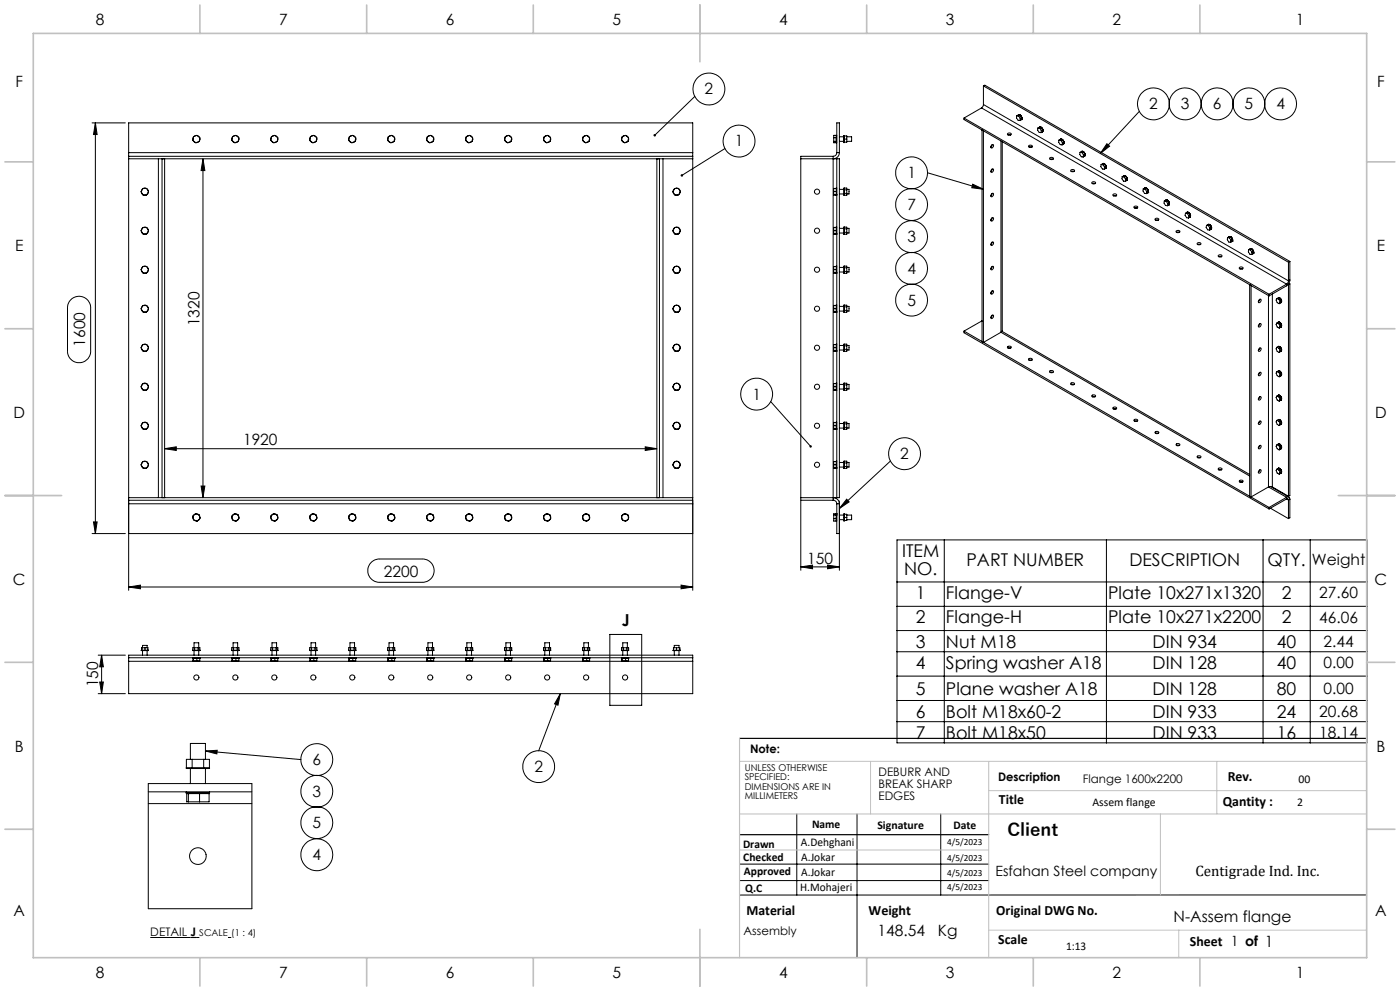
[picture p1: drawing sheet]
<svg xmlns="http://www.w3.org/2000/svg" width="420mm" height="297mm" viewBox="0 0 420 297" stroke-linecap="round" stroke-linejoin="round" font-family="sans-serif">
<g fill="none" stroke="#000" stroke-width=".3">
<path d="M27.6 36.8h10M28.6 36.8l.5 3.5h-1.1zM28.6 36.8v123.1M208.5 28.9l-12.1 11.6M289.2 35.4v.4l91.5 52.9M289.2 35.4l91.5 52.8M294.5 32.3l-5.3 3.1M294.5 32.3l91.5 52.9M294.6 39l.4 .2v63.4l-.4-.2zM295 31.3l-.5 1M295 25.7l91.5 52.9M295 31.3l91.5 52.9"/>
<path d="M295 25.7v5.6M295 25.7l.5-.2 91.5 52.8M302.4 40a.48 .48 0 0 1 .6-.2 .48 .48 0 0 1 .2 .6 .48 .48 0 0 1-.6 .2 .48 .48 0 0 1-.2-.6zM305 34.7l-.1 .6 .5 .8h.6M305 34.7l.6 .1M305.5 34.5l-.5 .2M305.5 34.5h.5M305.6 34.4l.7 .4 .3 .7M305.6 34.4a.93 .93 0 0 1 1 1.1M305.6 34.4l-.1 .1M305.6 34.8l.5 .7M306 34.6l.5 .6"/>
<path d="M306 34.5l-.4 .3M306 34.5l.5 .7M306.1 35.5l-.1 .6M306.4 35.8h.1M306.5 35.3l-.1 .5M306.5 35.2l-.4 .3M306.5 35.2l-.1 .7-.4 .2M306.6 35.5l-.2 .3M311.4 38.4l-.1 .6 .4 .7 .6 .1M311.4 38.4h.5M311.9 38.1l.7 .2 .3 .8M311.9 38.1a.93 .93 0 0 1 1 1"/>
<path d="M311.9 38.1l.4 .1M311.9 38.4l.5 .7M312.3 38.2l-.4 .2M312.3 38.2l.5 .7M312.3 38.2l-.5-.1-.4 .3M312.4 38.2l.4 .6M312.4 39.1l-.1 .7M312.7 39.5h.1M312.7 39.5l-.4 .3M312.8 38.9l-.1 .6M312.8 38.9l-.4 .2M312.9 39.1l-.2 .4"/>
<path d="M341.8 33.4l-11.7 12.6M38.6 45.8v1M38.6 45.8v-9h169.2v9M38.6 46.8v103.1M38.6 46.8h169.2M38.6 47.6h169.2M38.6 45.8h169.2M42.4 57.5l.5 .8M42.9 56.5l-.5 .9M42.9 56.5h1.1l.6 1-.6 .9h-1.1l-.6-.9zM43 56.5h.9M43 58.4h.9"/>
<path d="M44 56.5l.5 .9M44.5 57.5l-.5 .8M47.5 47.6v101.6M48.6 47.6v101.6M49.4 47.6v101.6M57.9 42.1l.8 .7M58 41.1l-.1 .9M58 41l-.1 1.1 .8 .7 1.1-.4 .1-1.1M59 40.6l-.9 .4M59.1 40.6l-1.1 .4M59.1 40.6l.8 .7M59.1 40.6l.8 .6"/>
<path d="M59.7 42.4l-.9 .4M59.9 41.3l-.1 1M60.9 47.6l.6 3.5h-1.2zM60.9 47.6v101.6M69.6 42.1l.8 .7M69.7 41.1l-.1 .9M69.7 41l1.1-.4 .8 .7-.1 1.1-1.1 .4-.8-.7zM70.7 40.6l-.9 .4M70.8 40.6l.8 .6M71.4 42.4l-.9 .4M71.6 41.3l-.1 1M81.3 42.1l.8 .7"/>
<path d="M81.4 41.1l-.1 .9M81.4 41l-.1 1.1 .8 .7 1.1-.4 .1-1.1M82.4 40.6l-.9 .4M82.4 40.6l-1 .4M82.4 40.6l.9 .7M82.5 40.6l.8 .6M83.1 42.4l-.9 .4M83.3 41.3l-.1 1M93 42.1l.8 .7M93.1 41.1l-.1 .9M93.1 41l1.1-.4 .8 .7-.1 1.1-1.1 .4-.8-.7zM94.1 40.6l-.9 .4"/>
<path d="M94.2 40.6l.8 .6M94.8 42.4l-.9 .4M95 41.3l-.1 1M104.7 42.1l.8 .7M104.8 41.1l-.1 .9M104.8 41l1-.4 .9 .7-.2 1.1-1 .4-.9-.7zM105.8 40.6l-.9 .4M105.9 40.6l.7 .6M106.5 42.4l-.9 .4M106.7 41.3l-.1 1M116.4 42.1l.8 .7M116.5 41.1l-.2 .9"/>
<path d="M116.5 41l1-.4 .9 .7-.1 1.1-1.1 .4-.9-.7zM117.5 40.6l-.9 .4M117.6 40.6l.8 .6M118.2 42.4l-.9 .4M118.4 41.3l-.1 1M128.1 42.1l.8 .7M128.2 41.1l-.1 .9M128.2 41l1-.4 .9 .7-.2 1.1-1 .4-.9-.7zM129.2 40.6l-.9 .4M129.3 40.6l.7 .6M129.9 42.4l-.9 .4M130.1 41.3l-.1 1"/>
<path d="M139.8 42.1l.7 .7M139.9 41.1l-.2 .9M139.9 41l-.2 1.1 .9 .7 1-.4 .2-1.1M139.9 41l1-.4 .9 .7M140.9 40.6l-1 .4M141 40.6l.7 .6M141.6 42.4l-.9 .4M141.8 41.3l-.2 1M151.5 42.1l.7 .7M151.6 41.1l-.2 .9M151.6 41l1-.4 .9 .7-.2 1.1-1 .4-.9-.7zM152.5 40.6l-.8 .4"/>
<path d="M152.7 40.6l.7 .6M153.2 42.4l-.8 .4M153.5 41.3l-.2 1M163.2 42.1l.7 .7M163.3 41.1l-.2 .9M163.3 41l-.2 1.1 .9 .7 1-.4 .2-1.1M163.3 41l1-.4 .9 .7M164.3 40.6l-1 .4M164.4 40.6l.7 .6M165 42.4l-1 .4M165.2 41.3l-.2 1M174.9 42.1l.7 .7"/>
<path d="M174.9 41.1l-.1 .9M175 41l1-.4 .9 .7-.2 1.1-1 .4-.9-.7zM175.9 40.6l-.9 .4M176 40.6l.8 .6M176.6 42.4l-.8 .4M176.8 41.3l-.1 1M186.5 42.1l.8 .7M186.7 41.1l-.2 .9M186.7 41l1-.4 .9 .7-.2 1.1-1 .4-.9-.7zM187.6 40.6l-.9 .4M187.7 40.6l.8 .6M188.3 42.4l-.9 .4"/>
<path d="M188.6 41.3l-.2 1M197.1 47.6v101.6M197.8 47.6v101.6M198.9 47.6v101.6M201.9 57.5l.6 .9h1.1M201.9 57.5l.5 .9M202.4 56.6l-.5 .8M202.4 56.5l-.5 1M203.4 56.5h-.9M203.5 58.4h-1M203.5 56.5h-1.1M203.5 56.5l.6 .9-.5 1"/>
<path d="M203.6 56.5l.4 .9M204.1 57.5l-.5 .8M207.8 45.8v1M207.8 46.8v103.1M217.5 44.5l-12.9 8.1M240.2 47.6h9.7M249.9 47.6h1.1M249.9 46.8h-9.7v103.1h9.7M249.9 46.8v103.1M250.1 42.4h.8M250.1 58.4h.8M250.1 57.4h.8"/>
<path d="M250.1 41.3h.8M250.9 58.4h.1M250.9 56.5v.9M250.9 57.4v.9M250.9 58.4l.1 .1M250.9 41.2v1.2M250.9 42.4v.4M250.9 40.6v.6M250.9 56.5h-.8v1.9h.8M250.9 42.8h.1M250.9 56.5h.1M251 56.4v2.1z"/>
<path d="M251 40.6v2.2M251 56.4l-.1 .1M251 45.8a1.07 1.07 0 0 1-1.1 1M251 45.8v-9h.8v9M251 47.6h.8v101.6h-.8M251 45.8h.8M251 40.6h-.9v2.2h.8M251 47.6v101.6M251.8 45.8a1.87 1.87 0 0 1-1.9 1.8M251.8 58.1h1.4M251.8 56.8h1.4M251.8 42.4h1.4"/>
<path d="M251.8 41h1.4M253.2 56.4h.8v2.1h-.8zM253.2 40.6l.1 2.2zM253.3 56.4v2.1M253.3 40.7h.7v1.9h-.7M253.3 41.7h.7M253.3 58h.7M253.3 56.9h.7M254 56.8h.7v1.3h-.7M254 41h1.5v1.4h-1.5M278.3 51.8l16.7 4.9M291.8 55.2l3.2 1.5-3.5-.4z"/>
<path d="M297.5 43.5a.39 .39 0 0 1 .6 .1 .39 .39 0 0 1-.2 .5 .38 .38 0 0 1-.7 .1 .38 .38 0 0 1 .2-.6zM297.5 58.1a.39 .39 0 0 1 .6 .1 .39 .39 0 0 1-.2 .5 .38 .38 0 0 1-.7 .1 .38 .38 0 0 1 .2-.6zM297.6 50.7a.44 .44 0 0 1 .5 .4 .44 .44 0 0 1-.4 .5l-.4-.1zM297.6 43.4l-.3 .7M297.6 50.7l-.3 .7M297.6 58l-.3 .7M300.3 42.2v57.4M300.7 42.5v56.6l-.4 .5M302.4 40.4h.8M308.6 43.7a.52 .52 0 0 1 .7-.3 .52 .52 0 0 1 .3 .7h-.8l-.3-.2zM308.7 44.1h.9M314.9 47.3a.56 .56 0 0 1 .7-.2 .56 .56 0 0 1 .3 .6 .57 .57 0 0 1-.6 .2 .57 .57 0 0 1-.4-.6z"/>
<path d="M315 47.7h.9M317.7 42l-.1 .6 .5 .8h.5M317.7 42l.5 .1M318.2 41.7a.97 .97 0 0 1 .9 1.4M318.2 41.7l.4 .1M318.2 42.1l.5 .7M318.7 41.8l-.5 .3M318.7 41.8l.4 .7M318.7 41.8h-.6l-.4 .2M318.7 41.9l.4 .6M318.7 42.8l-.1 .6M319.1 42.6v.5"/>
<path d="M319.1 42.5l-.4 .3M319.1 42.5v.7l-.5 .2M321.2 51a.55 .55 0 0 1 .7-.3 .55 .55 0 0 1 .4 .6l-.7 .2zM321.3 51.4h.9M324 45.6l-.1 .7 .5 .7 .5 .1M324 45.6l.6 .1M324.4 45.4l-.4 .2M324.4 45.4l.6 .1M324.4 45.4l.5 .1M324.5 45.4h.1M324.5 45.4l.6 .1 .4 .9M324.6 45.4a.93 .93 0 0 1 .8 .4 .93 .93 0 0 1 0 1"/>
<path d="M324.6 45.4h-.1M324.6 45.7l.4 .7M325 45.5l-.4 .2M325 45.5l.5 .7M325 45.5l.4 .6M325 46.4l-.1 .7M325.4 46.8l-.5 .3M325.4 46.2l.1 .3M325.5 46.5l-.1 .3M325.5 46.2l-.5 .2M325.5 46.2l-.1 .6M325.5 46.4l-.1 .4"/>
<path d="M327.6 54.6a.5 .5 0 0 1 .6-.2 .5 .5 0 0 1 .3 .6h-.8zM327.7 55h.8M330.3 49.3l-.1 .6 .5 .8h.6M330.3 49.3l.6 .1M330.8 49.1h.5M330.8 49a.94 .94 0 0 1 .9 1.4M330.8 49a.91 .91 0 0 1 .9 .5 .91 .91 0 0 1 0 .9M330.8 49v.1M330.9 49.4l.5 .7M331.3 49.1l-.4 .3M331.3 49.1l.5 .7M331.3 49.1h-.5l-.5 .2"/>
<path d="M331.3 49.2l.5 .6M331.4 50.1l-.1 .6M331.7 50.5l-.4 .2M331.8 49.9l-.1 .5M331.8 49.8l-.4 .3M331.8 49.8l-.1 .7M332.1 43.1l.8 .7-2.8 2.2zM333.9 58.3a.52 .52 0 0 1 .7-.3 .52 .52 0 0 1 .3 .7h-.9zM334 58.7h.9M336.7 52.9l-.1 .7 .4 .7 .6 .1M336.7 52.9l.5 .1M337.2 52.7l.5 .1 .5 .9"/>
<path d="M337.2 52.7a.88 .88 0 0 1 1 1M337.2 52.7l.4 .1M337.2 53l.5 .7M337.6 52.8l.5 .6M337.6 52.8l-.4 .2M337.6 52.8l.5 .7M337.6 52.8l-.9 .1M337.7 53.7l-.1 .7M338 54.1h.1M338 54.1l-.4 .3M338.1 53.5l-.1 .6M338.1 53.5l-.4 .2"/>
<path d="M338.2 53.7l-.2 .4M343 56.6l-.1 .7 .5 .7h.5M343 56.6l.5 .1M343.4 56.4l-.4 .2M343.4 56.4h.6M343.4 56.4h.5M343.5 56.3l.7 .3 .3 .8M343.5 56.3a.95 .95 0 0 1 .8 1.4M343.5 56.3v.1M343.5 56.7l.5 .7M344 56.4l-.5 .3M344 56.4l.4 .7"/>
<path d="M344 56.5l.4 .6M344 57.4l-.1 .6M344.3 57.7h.1M344.3 57.8l-.4 .2M344.4 57.2l.1 .2M344.4 57.1l-.4 .3M344.4 57.1l-.1 .7M344.5 57.4l-.2 .3M349.8 60l.8 .3 .2 .7M349.8 60a.95 .95 0 0 1 .9 1.4M349.8 60h.1M42.4 69.2l.5 .9"/>
<path d="M42.9 79.9l-.5 .9M42.9 68.2l-.5 .9M42.9 79.9h1.1l.6 .9-.6 1h-1.1l-.6-1zM42.9 68.2h1.1l.6 .9-.6 1h-1.1l-.6-1zM43 79.9h.9M43 68.2h.9M43 70.1h.9M44 79.9l.5 .9M44 68.2l.5 .9M44.5 69.2l-.5 .9M201.9 69.2l.5 .9M202.4 68.3l-.5 .8"/>
<path d="M202.4 80l-.5 .8M202.4 68.2h1.1l.6 .9-.5 1h-1.1l-.6-.9zM202.4 79.9l-.5 1M203.4 68.2h-.9M203.4 79.9h-.9M203.5 70.1h-1M203.5 79.9h-1.1M203.5 79.9l.6 .9-.5 1h-1.1l-.6-.9M203.6 68.2l.4 .8M203.6 79.9l.4 .8M204.1 69.2l-.5 .8M250.1 69.1h.8"/>
<path d="M250.9 70.1h.1M250.9 68.2v1.9M250.9 70.1l.1 .1M250.9 79.9v.8M250.9 79.9h-.8v1.9h.8M250.9 68.2h-.8v1.9h.8M250.9 79.9h.1M251 68v2.2zM251 79.8v2.1zM251 68l-.1 .2M251 79.8l-.1 .1M251.8 69.8h1.4"/>
<path d="M251.8 68.4h1.4M253.2 79.8h.8v2.1h-.8zM253.3 68.1h.7v2.1h-.8v-2.2l.1 2.2M253.3 79.8v2.1M253.3 69.6h.7M253.3 68.6h.7M254 68.4h.7v1.4h-.7M297.5 72.7l.1-.1a.46 .46 0 0 1 .5 .4 .46 .46 0 0 1-.4 .5l-.4-.1zM297.5 65.4l.1-.1a.46 .46 0 0 1 .5 .4 .46 .46 0 0 1-.4 .5l-.4-.1zM297.6 65.3l-.3 .7M297.6 72.6l-.3 .7M297.6 79.9l-.3 .7"/>
<path d="M340.2 61.9a.56 .56 0 0 1 .7-.2 .56 .56 0 0 1 .3 .6 .58 .58 0 0 1-.6 .2 .58 .58 0 0 1-.4-.6zM340.3 62.3h.9M346.6 65.5a.49 .49 0 0 1 .6-.2 .49 .49 0 0 1 .3 .7 .49 .49 0 0 1-.6 .1 .49 .49 0 0 1-.3-.6zM346.6 66h.9M349.3 60.3l-.1 .6 .5 .7 .5 .1M349.3 60.3h.5M349.7 60l.5 .1M349.8 60.3l.5 .7M350.3 60.1l-.5 .2M350.3 60.1l.4 .7M350.3 60.1l-.6-.1-.4 .3M350.3 60.1l.4 .6"/>
<path d="M350.3 61l-.1 .7M350.7 61.4l-.5 .3M350.7 60.8l.1 .3M350.7 60.8l-.4 .2M350.7 60.8v.6M350.8 61.1l-.1 .3M350.8 61l-.1 .4M352.9 69.2a.51 .51 0 0 1 .7-.2 .51 .51 0 0 1 .2 .6h-.8zM353 69.6h.8M355.6 63.9l-.1 .7 .5 .7h.6M355.6 63.9l.6 .1M356 63.7l-.4 .2"/>
<path d="M356 63.7h.6M356.1 63.7h.5M356.1 63.6a.92 .92 0 0 1 .9 .5 .92 .92 0 0 1 0 .9 1 1 0 0 0-.9-1.4zM356.2 64l.5 .7M356.6 63.7l-.4 .3M356.6 63.7l.5 .7M356.6 63.8l.4 .6M356.7 64.7l-.1 .6M357 65h.1M357 64.5v.5M357.1 64.4l-.4 .3M357.1 64.4l-.1 .7-.4 .2"/>
<path d="M359.2 72.9a.54 .54 0 0 1 .6-.2 .54 .54 0 0 1 .4 .5 .55 .55 0 0 1-.6 .2 .55 .55 0 0 1-.4-.5zM359.3 73.3h.8M362 67.6l-.2 .6 .5 .7 .6 .1M362 67.6h.5M362.4 67.3l-.4 .3M362.4 67.3l.5 .1M362.5 67.3a.93 .93 0 0 1 .8 1.4M362.5 67.3h-.1M362.5 67.6l.5 .7M362.9 67.4l-.4 .2M362.9 67.4l.5 .7M362.9 67.4l.5 .6"/>
<path d="M363 68.3l-.1 .7M363.3 68.7h.1M363.3 68.7l-.4 .3M363.4 68.1l-.1 .6M363.4 68.1l-.4 .2M365.5 76.5a.52 .52 0 0 1 .7-.2 .52 .52 0 0 1 .3 .6h-1zM365.6 76.9h.9M368.3 71.2l-.1 .7 .5 .7h.5M368.3 71.2l.5 .1M368.7 71l-.4 .2M368.7 71h.6M368.7 71h.5"/>
<path d="M368.8 71.3l.5 .7M369.3 71l-.5 .3M369.3 71l.4 .8M369.3 71.1l.4 .6M369.3 72l-.1 .6M369.6 72.4h.1M369.6 72.4l-.4 .2M369.7 71.8v.2M369.7 71.8l-.4 .2M369.7 71.8l-.1 .6M369.7 72l-.1 .3M369.8 72l-.2 .4"/>
<path d="M369.8 72l-.3-.8-.7-.3a.92 .92 0 0 1 .9 .5 .92 .92 0 0 1-.1 1M374.6 74.9l-.1 .6 .5 .7 .5 .1M374.6 74.9h.5M375.1 74.6l.7 .2 .3 .8M375.1 74.6a.93 .93 0 0 1 1 1M375.1 74.6l.4 .1M375.1 74.9l.5 .7M375.6 74.7l-.5 .2M375.6 74.7l.4 .7M375.6 74.7l-.6-.1-.4 .3M375.6 74.7l.4 .6M375.6 75.6l-.1 .7"/>
<path d="M376 76h.1M376 75.4v.6M376 75.4l-.4 .2M376 75.4v.6l-.5 .3M376.1 75.6l-.1 .4M386.5 78.6v5.6M387 78.3v5.6M387 78.3l-.5 .3M21 90.1a3.5 3.5 0 0 1 3.9-1.1 3.5 3.5 0 0 1 2.3 3.3v12.9a3.5 3.5 0 0 1-3.5 3.5 3.5 3.5 0 0 1-3.5-3.5v-13.2l.2-.8zM42.4 80.9l.5 .8M42.4 92.6l.5 .8M42.9 91.6l-.5 .9"/>
<path d="M42.9 91.6h1.1l.6 .9-.6 1h-1.1l-.6-1zM43 81.8h.9M43 91.6h.9M43 93.5h.9M44 91.6l.5 .9M44.5 80.9l-.5 .8M44.5 92.6l-.5 .8M201.9 92.6l.5 .8M201.9 80.9l.5 .9M202.4 91.6l-.5 .9M202.4 91.6l1.1-.1 .6 1-.5 1h-1.1l-.6-.9zM203.4 91.5l-.9 .1"/>
<path d="M203.5 93.5h-1M203.5 81.8h-1M203.6 91.6l.4 .8M204.1 92.6l-.5 .8M204.1 80.9l-.5 .8M250.1 93.5h.8M250.1 92.5h.8M250.1 81.8h.8M250.1 80.8h.8M250.9 93.5h.1M250.9 81.8h.1M250.9 91.5v2"/>
<path d="M250.9 93.5l.1 .1M250.9 80.7v1.1M250.9 81.8l.1 .1M250.9 91.5h-.8v2h.8M251 91.4v2.2zM251 91.4l-.1 .1M251.8 93.2h1.4M251.8 91.8h1.4M251.8 81.5h1.4M251.8 80.1h1.4M253.3 91.5h.7v2.1h-.8v-2.2l.1 2.2M253.3 93h.7"/>
<path d="M253.3 92h.7M253.3 81.3h.7M253.3 80.3h.7M254 91.8h.7v1.4h-.7M254 80.1h.7v1.4h-.7M289.2 99.2l91.5 52.9M289.2 99.2v.5l91.5 52.8M294.5 96.2l-5.3 3M294.5 96.2l.1 .1M294.6 96.1l-.1 .1M297.5 80l.1-.1a.46 .46 0 0 1 .5 .4 .46 .46 0 0 1-.4 .5l-.4-.1zM297.6 87.2a.5 .5 0 0 1 .5 .5 .5 .5 0 0 1-.5 .5l-.3-.2z"/>
<path d="M297.6 94.5a.5 .5 0 0 1 .5 .5 .5 .5 0 0 1-.5 .5l-.3-.1v-.4zM297.6 87.2l-.3 .7M297.6 94.5l-.3 .7M300.3 99.6l-5.3 3M300.3 99.6l74.6 43.1M300.6 99.3l74.3 42.9M371.8 80.2a.51 .51 0 0 1 .7-.3 .51 .51 0 0 1 .3 .7h-.8zM371.9 80.6h.9M374.9 85.3l.4 .2v63.4l-.4-.2zM377.7 97.2a.38 .38 0 0 1 .6-.2 .38 .38 0 0 1-.1 .7 .42 .42 0 0 1-.7 .2 .42 .42 0 0 1 .2-.7zM377.9 89.7a.5 .5 0 0 1 .5 .5 .5 .5 0 0 1-.6 .5h-.2l-.1-.4zM377.9 89.7l-.4 .7"/>
<path d="M377.9 97l-.4 .7M380.5 88.6v57.3M380.7 88.2v.5M381.7 88.1v57.8M383.1 89.5l-.3 .4 .4 .8 .6 .3M383.1 89.5l.6 .3M383.1 89.5l.4-.3 .6 .3M383.1 96.8l-.3 .4 .4 .8 .6 .3M383.1 96.8l.6 .3M383.1 96.8l.4-.3 .6 .3M383.5 96.5a.98 .98 0 0 1 .8 1.5M383.5 96.5a.93 .93 0 0 1 .8 1.5"/>
<path d="M383.5 89.2a.98 .98 0 0 1 .8 1.5M383.5 89.2a.94 .94 0 0 1 .8 1.5M383.5 89.2l.6 .3M383.5 89.2a1 1 0 0 1 .8 1.5M383.5 96.6h.3M383.5 96.5l.4 .1M383.7 89.8l.3 .8M383.7 97.1l.3 .8M383.8 96.6l.3 .2M383.9 96.6l.5 .7-.1 .7M384 90.6l-.2 .4M384 97.9l-.2 .4"/>
<path d="M384.1 89.5l-.4 .3M384.1 89.5l.3 .8M384.1 96.8l-.4 .3M384.1 96.8l.3 .8M384.1 89.6l.3 .7M384.1 96.9l.3 .7M384.1 90.8l-.3 .2M384.2 90.7h.1M384.2 98h.1M384.3 90.7h.1M384.4 90.3l-.2 .4M384.4 97.6l-.2 .4"/>
<path d="M384.4 90.3l-.4 .3M384.4 90.3l-.3 .5M384.4 97.6l-.4 .3M384.4 97.6l-.6 .7M386 85.2v.5M386 85.2l-5.3 3M386 85.7l-5.3 3M386.4 85.2l.1 .1M386.5 84.2l-.5 1M386.5 85.3v63.4M386.7 84.9l.3 .2M387 83.9l-.3 1-.7 .8"/>
<path d="M387 85.1v63.4l-.5 .2M387 83.9l-.5 .3M387 85.1l-.5 .2M42.4 116l.5 .8M42.4 104.3l.5 .8M42.9 115l-.5 .8M42.9 103.3l-.5 .9M42.9 115l-.6 .9 .6 1h1.1l.6-1M42.9 115h1.1M42.9 103.3h1.1l.6 .9-.6 1h-1.1l-.6-1zM43 115h.9M43 116.9h.9"/>
<path d="M43 103.3h.9M43 105.2h.9M44 115l.6 .9M44 115l.5 .8M44 103.3l.5 .9M44.5 116l-.5 .8M44.5 104.3l-.5 .8M201.9 104.3l.5 .8M201.9 116l.5 .8M202.4 103.3l-.5 .9M202.4 115l-.5 .9M202.4 115l1.1-.1 .6 1-.5 .9-1.1 .1-.6-.9z"/>
<path d="M202.5 116.9h1M203.4 103.3h-.9M203.4 114.9l-.9 .1M203.5 105.2h-1M203.5 103.3h-1.1M203.5 103.3l.6 .9-.5 1h-1.1l-.6-1 .5-.9M203.6 103.3l.4 .8M203.6 115l.4 .8M204.1 104.2l-.5 .9M204.1 115.9l-.5 .9M250.1 116.8h.8M250.1 105.2h.8"/>
<path d="M250.1 104.2h.8M250.1 115.9h.8M250.9 105.2h.1M250.9 103.3v1.9M250.9 105.2l.1 .1M250.9 114.9v2M250.9 116.8l.1 .2M250.9 103.3h-.8v1.9h.8M250.9 114.9h-.8v2h.8M250.9 103.3h.1M251 114.8v2.2zM251 103.1v2.2z"/>
<path d="M251 103.1l-.1 .2M251 114.8l-.1 .1M251.8 104.9h1.4M251.8 103.5h1.4M251.8 116.6h1.4M251.8 115.2h1.4M253.2 103.1h.8v2.2h-.8zM253.2 114.8l.8 .1v2.1h-.8zM253.3 103.1v2.2M253.3 114.8v2.2M253.3 104.7h.7M253.3 103.6h.7"/>
<path d="M253.3 116.4h.7M253.3 115.4h.7M254 103.5h.7v1.4h-.7M254 115.2h.7v1.4h-.7M302.3 103.9a.53 .53 0 0 1 .6-.2 .53 .53 0 0 1 .3 .6l-.7 .1zM302.4 104.3h.8M308.6 107.5a.53 .53 0 0 1 .7-.2 .53 .53 0 0 1 .3 .6 .54 .54 0 0 1-.6 .2 .54 .54 0 0 1-.4-.6zM308.7 108h.9M314.9 111.2a.53 .53 0 0 1 .7-.2 .53 .53 0 0 1 .3 .6l-.8 .1zM315 111.6h.9M321.3 114.8a.5 .5 0 0 1 .7-.2 .5 .5 0 0 1 .2 .7l-.9-.1zM321.3 115.2h.9"/>
<path d="M327.6 118.5a.53 .53 0 0 1 .6-.2 .53 .53 0 0 1 .3 .6l-.7 .1zM327.7 118.9h.8M377.7 111.8a.38 .38 0 0 1 .6-.1 .38 .38 0 0 1-.1 .6 .42 .42 0 0 1-.7 .2 .42 .42 0 0 1 .2-.7zM377.8 104.5l.2-.2a.49 .49 0 0 1 .2 .7 .49 .49 0 0 1-.7 .1zM377.9 118.9h.1a.49 .49 0 0 1 .2 .7 .49 .49 0 0 1-.7 .1zM377.9 104.3l-.4 .7M377.9 111.6l-.4 .7M377.9 118.9l-.4 .7M383.1 111.4l-.3 .4 .4 .8 .6 .3M383.1 111.4l.6 .3M383.1 111.4l.4-.3 .6 .3M383.1 104.1l-.3 .4 .4 .8 .6 .3"/>
<path d="M383.1 104.1l.6 .3M383.1 104.1l.4-.3 .6 .3M383.1 118.7l-.3 .4 .4 .8 .6 .3M383.1 118.7l.6 .3M383.1 118.7l.4-.3 .6 .3M383.5 118.4a.96 .96 0 0 1 .8 1.5M383.5 118.4a.94 .94 0 0 1 .8 1.5M383.5 111.1a.98 .98 0 0 1 .8 1.5M383.5 111.1a.94 .94 0 0 1 .8 1.5M383.5 103.8a.98 .98 0 0 1 .8 1.5M383.5 103.8a.94 .94 0 0 1 .8 1.5M383.5 111.2h.3"/>
<path d="M383.5 111.1l.4 .1M383.5 118.5h.3M383.5 118.4l.4 .1M383.5 103.9l.6 .2M383.5 103.8a1 1 0 0 1 .8 1.5M383.7 111.7l.3 .8M383.7 104.4l.3 .8M383.7 119l.3 .8M383.8 111.2l.3 .2M383.8 118.5l.3 .2M383.9 111.2l.5 .8-.1 .6M383.9 118.5l.5 .8-.1 .6"/>
<path d="M384 112.5l-.2 .4M384 105.2l-.2 .4M384 119.8l-.2 .4M384.1 111.4l-.4 .3M384.1 111.4l.3 .8M384.1 104.1l-.4 .3M384.1 104.1l.3 .8M384.1 118.7l-.4 .3M384.1 118.7l.3 .8M384.1 111.5l.3 .7M384.1 118.8l.3 .7M384.1 104.2l.3 .7"/>
<path d="M384.1 112.7l-.3 .2M384.2 112.6h.1M384.2 105.3h.1M384.3 119.9h.1M384.3 119.9h-.1M384.3 112.6h.1M384.3 105.3h.1M384.4 112.3l-.2 .3M384.4 119.6l-.2 .3M384.4 104.9l-.2 .4M384.4 112.2l-.4 .3M384.4 112.2l-.3 .5"/>
<path d="M384.4 104.9l-.4 .3M384.4 104.9l-.6 .7M384.4 119.5l-.4 .3M384.4 119.5l-.6 .7M42.4 127.7l.5 .8M42.4 139.3l.5 .9M42.9 126.7l-.5 .8M42.9 138.4l-.5 .8M42.9 138.3h1.1l.6 1-.6 1h-1.1l-.6-1zM42.9 128.5l-.6-.9 .6-1h1.1l.6 1-.6 .9M42.9 128.5h1.1M43 126.6h.9"/>
<path d="M43 128.5h.9M43 138.3h.9M44 126.7l.5 .8M44 138.4l.5 .8M44.5 127.7l-.5 .8M44.5 139.3l-.5 .9M49.4 134.5l3.5-.6v1.1zM49.4 134.5h147.7M193.6 133.9l3.5 .6-3.5 .5zM201.9 139.3l.6 1M201.9 139.4l.5 .8M201.9 127.7l.5 .8"/>
<path d="M202.4 138.4l-.5 .9M202.4 126.7l-.5 .9M202.4 126.7l1.1-.1 .6 1-.5 .9-1.1 .1M202.4 126.7l-.5 .9 .6 1M202.4 138.4l1.1-.1 .6 1-.5 .9-1.1 .1M203.4 138.3l-.9 .1M203.4 126.6h-.9M203.5 128.5l-1 .1M203.6 138.4l.4 .8M203.6 126.7l.4 .8M204.1 139.3l-.5 .9M204.1 127.6l-.5 .9"/>
<path d="M231.2 120.4l12 13.4M250.1 127.6h.8M250.1 139.3h.8M250.9 128.5h.1M250.9 138.3v1M250.9 139.3v.9M250.9 126.6v1.9M250.9 128.5l.1 .2M250.9 138.3h-.8v2l.8-.1M250.9 126.6h-.8v1.9h.8M251 138.2v2.2zM251 126.5v2.2z"/>
<path d="M251 138.2l-.1 .1M251 126.5l-.1 .1M251.8 128.3h1.4M251.8 126.9h1.4M251.8 140h1.4M251.8 138.6h1.4M253.2 138.2h.8v2.2h-.8zM253.3 138.2v2.2M253.3 126.5l-.1 2.2v-2.2h.8v2.2h-.7M253.3 139.8h.7M253.3 138.7h.7M253.3 128.1h.7"/>
<path d="M253.3 127h.7M254 126.9h.7v1.4h-.7M254 138.6h.7v1.4h-.7M267.1 138.2l-15.3 14.2M333.9 122.1a.53 .53 0 0 1 .7-.2 .53 .53 0 0 1 .3 .7 .54 .54 0 0 1-.6 .1 .54 .54 0 0 1-.4-.6zM334 122.6h.9M340.2 125.8a.53 .53 0 0 1 .7-.2 .53 .53 0 0 1 .3 .6l-.8 .1zM340.3 126.2h.9M346.6 129.4a.53 .53 0 0 1 .6-.2 .53 .53 0 0 1 .3 .7 .54 .54 0 0 1-.6 .1 .54 .54 0 0 1-.3-.6zM346.6 129.9h.9M352.8 133.1a.53 .53 0 0 1 .7-.2 .53 .53 0 0 1 .3 .6l-.8 .1zM353 133.5h.8"/>
<path d="M359.1 136.8a.58 .58 0 0 1 .7-.3 .58 .58 0 0 1 .4 .6l-.6 .2zM359.3 137.2h.8M377.8 126.4l.2-.2a.49 .49 0 0 1 .2 .7 .49 .49 0 0 1-.7 .1zM377.8 133.7l.2-.2a.49 .49 0 0 1 .2 .7 .49 .49 0 0 1-.7 .1zM377.9 126.2l-.4 .7M377.9 133.5l-.4 .7M383.1 133.3l-.3 .4 .4 .8 .6 .3M383.1 133.3l.6 .3M383.1 133.3l.4-.3 .6 .3M383.1 126l-.3 .4 .4 .8 .6 .3M383.1 126l.6 .3M383.1 126l.4-.3 .6 .3"/>
<path d="M383.5 125.7a.96 .96 0 0 1 .8 1.5M383.5 125.7a.94 .94 0 0 1 .8 1.5M383.5 133a.96 .96 0 0 1 .8 1.5M383.5 133a.94 .94 0 0 1 .8 1.5M383.5 133.1h.3M383.5 133l.4 .1M383.5 125.8l.6 .2M383.5 125.7a.98 .98 0 0 1 .8 1.5M383.7 133.6l.3 .8M383.7 126.3l.3 .8M383.8 133.1l.3 .2M383.9 133.1l.5 .5 .1 .6-.2 .3"/>
<path d="M384 134.4l-.2 .4M384 127.1l-.2 .4M384.1 133.3l-.4 .3M384.1 133.3l.3 .8M384.1 126l-.4 .3M384.1 126l.3 .8M384.1 133.4l.3 .7M384.1 126.1l.3 .7M384.1 134.6l-.3 .2M384.1 127.3l-.3 .2M384.3 134.5h.1M384.3 127.2h.1"/>
<path d="M384.3 134.5h-.1M384.3 127.2h-.1M384.4 134.2l-.2 .3M384.4 126.9l-.2 .3M384.4 134.1l-.4 .3M384.4 134.1l-.3 .5M384.4 126.8l-.4 .3M384.4 126.8l-.3 .5M27.6 159.9h10M28 156.4h1.1l-.5 3.5zM38.6 149.9v1.1h169.2v-1.1M38.6 159.9h169.2"/>
<path d="M38.6 149.2h169.2M38.6 149.9h169.2M38.6 150.1v26.8M43 140.3h.9M57.9 154.7l.8-.7 1.1 .3 .2 1.1-.9 .8-1-.4zM57.9 154.8l.2 .9M58.1 155.8l1 .3M58.7 154l-.8 .7M58.8 154l.9 .3M59.8 154.4l.1 1M59.9 155.5l-.7 .6M60.3 145.7h1.2l-.6 3.5z"/>
<path d="M69.6 154.8l.1 .9M69.6 154.7l.8-.7 1 .3 .2 1.1-.8 .8-1.1-.4zM69.8 155.8l.9 .3M70.3 154l-.7 .7M70.5 154l.9 .3M71.5 154.4l.1 1M71.6 155.5l-.7 .6M81.2 154.7l.9-.7 1 .3 .2 1.1-.8 .8-1-.4zM81.3 154.8l.1 .9M81.5 155.8l.9 .3M82.1 154l-.8 .7M82.2 154l.9 .3"/>
<path d="M83.1 154.4l.2 1M83.3 155.5l-.8 .6M93 154.8l.1 .9M93 154.7l.8-.7 1 .3 .2 1.1-.8 .8-1.1-.4zM93.2 155.8l.9 .3M93.7 154l-.7 .7M93.9 154l.9 .3M94.9 154.4l.1 1M95 155.5l-.8 .6M104.6 154.8l.2 .9M104.6 154.7l.9-.7 1 .3 .2 1.1-.8 .8-1.1-.4zM104.9 155.8l.9 .3"/>
<path d="M105.4 154l-.7 .7M105.6 154l.9 .3M106.5 154.4l.2 1M106.7 155.5l-.8 .6M116.3 154.8l.2 .9M116.6 155.8l.9 .3M117.1 154l-.7 .7M117.2 154l-.9 .7M117.2 154l1 .3 .2 1.1-.8 .8-1.1-.4-.2-1.1M117.2 154l.9 .3M118.3 154.4l.1 1M118.4 155.5l-.8 .6"/>
<path d="M128 154.8l.2 .9M128 154.7l.9-.7 1 .3 .2 1.1-.8 .8-1.1-.4zM128.3 155.8l.9 .3M128.8 154l-.7 .7M128.9 154l1 .3M129.9 154.4l.2 1M130.1 155.5l-.8 .6M139.7 154.7l.8-.7 1.1 .3 .2 1.1-.8 .8-1.1-.4zM139.7 154.8l.2 .9M140 155.8l.9 .3M140.5 154l-.7 .7M140.6 154l.9 .3"/>
<path d="M141.6 154.4l.2 1M141.7 155.5l-.7 .6M151.4 154.8l.2 .9M151.4 154.7l.9-.7 1 .3 .2 1.1-.9 .8-1-.4zM151.7 155.8l.9 .3M152.2 154l-.8 .7M152.3 154l.9 .3M153.3 154.4l.2 1M153.5 155.5l-.8 .6M163.1 154.7l.8-.7 1.1 .3 .2 1.1-.8 .8M163.1 154.7l.2 1.1 1.1 .4M163.1 154.8l.2 .9"/>
<path d="M163.4 155.8l.9 .3M163.9 154l-.7 .7M164 154l.9 .3M165 154.4l.2 1M165.1 155.5l-.7 .6M174.8 154.8l.2 .9M174.8 154.7l.8-.7 1.1 .3 .2 1.1-.9 .8-1-.4zM175 155.8l1 .3M175.6 154l-.8 .7M175.7 154l.9 .3M176.7 154.4l.2 1M176.8 155.5l-.7 .6"/>
<path d="M186.5 154.7l.8-.7 1.1 .3 .2 1.1-.9 .8-1-.4zM186.5 154.8l.2 .9M186.8 155.8l.9 .3M187.3 154l-.8 .7M187.4 154l.9 .3M188.4 154.4l.2 1M188.5 155.5l-.7 .6M203.5 140.2l-1 .1M207.8 150.1v26.8M240.2 149.2h9.7M240.2 150.1v20.8M249.9 149.2a1.87 1.87 0 0 1 1.9 1.8h-.8"/>
<path d="M249.9 149.9a1.07 1.07 0 0 1 1.1 1.1M249.9 149.2h1.1M250.1 154.3h.8M250.1 155.4h.8M250.9 140.2h.1M250.9 154.3h.1M250.9 154h.1M250.9 140.2l.1 .2M250.9 154.3v1.9M250.9 154v.3M251 154v2.1M251 151v8.9h.8"/>
<path d="M251 154h-.9v2.2l.9-.1M251.8 155.7h1.4M251.8 154.4h1.4M251.8 150.1v20.8M253.2 154l.1 2.1zM253.3 154.1h.7v1.9h-.7M253.3 155.1h.7M254 149.6l.7 .8-2.9 2zM254 154.4h1.5v1.3h-1.5M365.5 140.4a.55 .55 0 0 1 .6-.2 .55 .55 0 0 1 .4 .6l-.8 .1zM365.6 140.8h.9M371.9 144a.52 .52 0 0 1 .6-.2 .52 .52 0 0 1 .3 .6 .53 .53 0 0 1-.6 .2 .53 .53 0 0 1-.3-.6z"/>
<path d="M371.9 144.5h.9M377.7 141a.39 .39 0 0 1 .6-.2 .39 .39 0 0 1-.1 .7 .42 .42 0 0 1-.7 .3 .42 .42 0 0 1 .2-.8zM377.9 140.8l-.4 .7M380.5 145.9h1.2M380.5 145.9l-5.2 3M380.5 145.9l5.5 3.1M380.7 152.1v.4M381.1 145.8l5.6 3.2M381.1 152.3l5.4 3.1M381.7 145.9l4.8 2.8M383.1 140.6l-.3 .4 .4 .8 .6 .3M383.1 140.6l.6 .3"/>
<path d="M383.1 140.6l.4-.3 .6 .3M383.5 140.3a.96 .96 0 0 1 .8 1.5M383.5 140.3a.94 .94 0 0 1 .8 1.5M383.5 140.4h.3M383.5 140.3l.4 .1M383.7 140.9l.3 .8M383.8 140.4l.3 .2M383.9 140.4l.5 .5 .1 .6-.2 .3M384 141.7l-.2 .4M384.1 140.6l-.4 .3M384.1 140.6l.3 .8M384.1 140.7l.3 .7"/>
<path d="M384.3 141.8h.1M384.3 141.8h-.1M384.4 141.5l-.2 .3M384.4 141.4l-.4 .3M384.4 141.4l-.6 .7M386 149h.7l.3 .6M386 149.5h.4l.1 .4M386 149l-5.3 3.1M386 149v.5M386 149.5l-5.3 3M386 149.5l.5 .4M386.5 149.9v5.5"/>
<path d="M387 149.6l-.5 .3M387 149.6v5.6l-.5 .2M38.6 175.9l3.5-.5v1.1zM38.6 175.9h169.2M111.2 168.7l1.1-.8 1.3-.4h13.2a3.5 3.5 0 0 1 3.4 3.5 3.5 3.5 0 0 1-3.4 3.5h-13a3.5 3.5 0 0 1-3.2-2.1 3.5 3.5 0 0 1 .6-3.7zM204.3 175.4l3.5 .5-3.5 .6zM240.2 169.9l3.6-.5v1.1zM240.2 169.9h11.6M248.3 169.4l3.5 .5-3.5 .6zM269.1 161.8h141v60.8h-141zM269.1 174.4h141M283.3 161.8v60.8"/>
<path d="M331.9 161.8v60.8M378.9 161.8v60.8M393.1 161.8v60.8M29.5 196.4h8.1M30.5 196.4v11.5M30.5 196.4l.5 3.4h-1.1zM38.6 197.1v1.1M38.6 197.1v-.7h169.2v.7M38.6 198.2v9.7h169.2v-9.7M38.6 197.1h169.2M38.6 198.2h169.2M42.4 194.9l2.1 .1z"/>
<path d="M42.5 194.9v-.8h1.9v.8M42.8 194.1v-.7h1.3v.7M42.8 195v1.4M43.5 194.1v.8M44.1 195v1.4M57.8 197.2h2.2M57.8 194.9h2.2M57.8 197.1l.2 .2M57.9 194.1h2.1v.9h-2.2zM57.9 197.3v.7h2v-.7M58 197.3h.1M58 197.3h1"/>
<path d="M58 197.3v.7M58.2 194.1v-1.5h1.4v1.5M58.2 195v1.4M58.4 194.1v.8M59 197.3h.9M59.1 197.3v.7M59.4 194.1v.8M59.6 195v1.4M59.9 197.3h.1M60 197.1l-.1 .2M69.5 194.1h2.2v.9h-2.2zM69.5 194.9h2.2"/>
<path d="M69.5 197.2h2.2M69.5 197.1l1.3 .2M69.6 197.3v.7h2v-.7M69.7 197.3v.7M69.9 194.1v-1.5h1.4v1.5M69.9 195v1.4M70.1 194.1v.8M70.8 197.3v.7M71.2 194.1v.8M71.3 195v1.4M71.7 197.1l-.9 .2M81.2 197.2h2.2"/>
<path d="M81.2 194.9h2.2M81.2 197.1l.2 .2M81.2 194.1h2.2v.9h-2.2zM81.4 197.3h.1M81.4 197.3h1M81.4 197.3v.7M81.6 194.1v-1.5h1.4v1.5M81.6 195v1.4M81.8 194.1v.8M82.4 197.3h.9M82.4 197.3v.7M82.8 194.1v.8"/>
<path d="M83 195v1.4M83.3 197.3h.1M83.4 197.1l-.1 .9h-2v-.7M92.9 194.9h2.2M92.9 194.1h2.2v.9h-2.2zM92.9 197.2h2.2M92.9 197.3h.3M92.9 197.1l.1 .9h2v-.7M93.1 197.3v.7M93.2 197.3h1.8M93.3 194.1v-1.5h1.4v1.5M93.3 195v1.4"/>
<path d="M93.5 194.1v.8M94.2 197.3v.7M94.5 194.1v.8M94.7 195v1.4M95.1 197.1l-.1 .2M104.6 194.9h2.2M104.6 197.2h2.2M104.6 197.3h.2M104.6 197.1v.9h2.1l.1-.9M104.6 194.1h2.2v.9h-2.2zM104.8 197.3h.1M104.8 197.3h2"/>
<path d="M104.8 197.3v.7M105 195v1.4M105.2 194.1v.8M105.8 197.3v.7M106.2 194.1v.8M106.3 192.6h-1.3v1.5M106.3 192.6h.1M106.4 192.6v1.5M106.4 195v1.4M116.3 194.9l2.2 .1h-2.2v-.9h2.1v.8M116.3 197.2h2.2M116.3 197.3h.2"/>
<path d="M116.3 197.1v.9h2.1v-.7M116.5 197.3h.1M116.5 197.3h1.9M116.5 197.3v.7M116.7 194.1v-1.5h1.4v1.5M116.7 195v1.4M116.8 194.1v.8M117.5 197.3v.7M117.9 194.1v.8M118.1 195v1.4M118.5 197.1l-.1 .2M128 194.1h2.1v.9h-2.1z"/>
<path d="M128 194.9h2.1M128 197.2h2.1M128 197.3h.2M128 197.1v.9h2.1v-.9M128.2 197.3h.1M128.2 197.3h1.9M128.2 197.3v.7M128.4 194.1v-1.5h1.4v1.5M128.4 195v1.4M128.5 194.1v.8M129.2 197.3v.7M129.6 194.1v.8"/>
<path d="M129.8 195v1.4M139.7 194.9h2.2M139.7 194.1h2.1l.1 .9h-2.2zM139.7 197.2h2.2M139.7 197.3h.2M139.7 197.1v.9h2.1v-.7M139.9 197.3h.1M139.9 197.3h1.8M139.9 197.3v.7M140.1 194.1v-1.5h1.4v1.5M140.1 195v1.4M140.2 194.1v.8"/>
<path d="M140.9 197.3v.7M141.3 194.1v.8M141.5 195v1.4M141.7 197.3h.1M141.9 197.1l-.1 .2M151.4 194.9h2.1M151.4 194.1h2.1v.9h-2.1zM151.4 197.2h2.1M151.4 197.1l.2 .2M151.6 197.3h1.9M151.6 197.3v.7M151.8 194.1v-1.5h1.3v1.5"/>
<path d="M151.8 195v1.4M151.9 194.1v.8M152.6 197.3v.7M153 194.1v.8M153.1 195v1.4M153.5 197.1v.9h-2.1v-.7M163.1 197.2h2.1M163.1 197.1l.2 .2M163.1 194.9v-.8h2.1v.9h-2.1l2.1-.1M163.1 197.3v.7h2.1v-.7M163.3 197.3h.1M163.3 197.3h1.1"/>
<path d="M163.3 197.3v.7M163.4 194.1v-1.5h1.5v1.5M163.4 195v1.4M163.6 194.1v.8M164.3 197.3v.7M164.4 197.3h.7M164.7 194.1v.8M164.9 195v1.4M165.2 197.1l-.1 .2M174.8 194.9h2.1M174.8 194.1h2.1v.9h-2.1zM174.8 197.2h2.1"/>
<path d="M174.8 197.1l.1 .2M174.8 197.3v.7h2.1v-.7M174.9 197.3h1.1M175 197.3v.7M175.2 194.1v-1.5h1.3v1.5M175.2 195v1.4M175.3 194.1v.8M176 197.3v.7M176 197.3h.9M176.4 194.1v.8M176.5 195v1.4M176.9 197.1v.2"/>
<path d="M183 190.1h9.5v21.3h-9.5zM186.4 194.9h2.2M186.4 197.2h2.2M186.4 197.1l.3 .2M186.5 194.1h2.1v.9h-2.2zM186.5 197.3v.7h2.1v-.7M186.7 197.3h.1M186.7 197.3v.7M186.8 194.1v-1.5h1.4v1.5M186.8 195v1.4M187 194.1v.8M187.7 197.3v.7"/>
<path d="M188.1 194.1v.8M188.2 195v1.4M188.6 197.1l-1.9 .2M201.9 194.9l2.2 .1zM202 194.9v-.8h1.9v.8M202.3 194.1v-.7h1.4v.7M202.3 195v1.4M203 194.1v.8M203.7 195v1.4M207.8 197.1v1.1M269.1 181.7h141M269.1 189h141"/>
<path d="M269.1 195.3h141M29.5 207.9h8.1M29.9 204.4h1.1l-.5 3.5zM168.1 207.9l-.7 3.4-1-.3zM168.1 207.9l-6.5 17.1M269.1 202.6h141M269.1 209.9h141M269.1 216.3h141M44.5 234.8h31.1v37.5h-31.1zM44.5 237.3h31.1M55.9 237.6h7M55.9 237.3v.5h.6"/>
<path d="M55.9 230.1v-2.5h6.9l.1 2.7h-7v-.2h7M56 237.8v2.5h6.7v-2.5M56.5 237.8h.1M56.5 237.8h6.2M56.5 237.8v2.5M57.1 227.6v-4.8h4.5v4.8M57.1 230.3v4.5M57.6 227.6v2.5M59.9 237.8v2.5M61.1 227.6v2.5M61.6 230.3v4.5M61.6 225.1l3.6-.2-.1 1.1z"/>
<path d="M61.6 225.1l28.7 2.5M62.9 237.3l-.2 .5M44.5 240.8h31.1M221.9 259h74.7M239 243.9v24.3M257.1 243.9v43.1M282.2 243.9v24.3M221.9 263.9h74.7M410 268.2h-188.1M45.1 281h12M58.8 281h1M68.4 281h1"/>
<circle cx="212.7" cy="26.7" r="4.8"/>
<circle cx="346" cy="31.1" r="4.8"/>
<circle cx="355.5" cy="31.1" r="4.8"/>
<circle cx="365.2" cy="31.1" r="4.8"/>
<circle cx="374.7" cy="31.1" r="4.8"/>
<circle cx="384.2" cy="31.1" r="4.8"/>
<circle cx="221.7" cy="42.3" r="4.8"/>
<circle cx="245.1" cy="57.4" r=".77"/>
<circle cx="273.5" cy="51.8" r="4.8"/>
<circle cx="245.1" cy="69.1" r=".78"/>
<circle cx="273.5" cy="61.3" r="4.8"/>
<circle cx="273.5" cy="70.9" r="4.8"/>
<circle cx="245.1" cy="80.8" r=".77"/>
<circle cx="245.1" cy="92.5" r=".78"/>
<circle cx="273.5" cy="90" r="4.8"/>
<circle cx="273.5" cy="80.4" r="4.8"/>
<circle cx="227" cy="118.1" r="4.8"/>
<circle cx="245.1" cy="115.9" r=".78"/>
<circle cx="245.1" cy="104.2" r=".78"/>
<circle cx="245.1" cy="139.3" r=".78"/>
<circle cx="245.1" cy="127.6" r=".78"/>
<circle cx="271.4" cy="136" r="4.8"/>
<circle cx="58.9" cy="203" r=".77"/>
<circle cx="70.6" cy="203" r=".75"/>
<circle cx="82.3" cy="203" r=".77"/>
<circle cx="94" cy="203" r=".77"/>
<circle cx="105.7" cy="203" r=".77"/>
<circle cx="117.4" cy="203" r=".77"/>
<circle cx="129.1" cy="203" r=".75"/>
<circle cx="140.8" cy="203" r=".77"/>
<circle cx="152.5" cy="203" r=".75"/>
<circle cx="164.2" cy="203" r=".77"/>
<circle cx="175.8" cy="203" r=".77"/>
<circle cx="187.5" cy="203" r=".77"/>
<circle cx="95" cy="237.2" r="4.8"/>
<circle cx="95" cy="227.6" r="4.8"/>
<circle cx="161.6" cy="229.8" r="4.8"/>
<circle cx="59.4" cy="256.6" r="2.49"/>
<circle cx="95" cy="256.2" r="4.8"/>
<circle cx="95" cy="246.5" r="4.8"/>
</g>
<path d="M57.1 281h1.7" fill="none" stroke="#000" stroke-width=".33"/>
<path d="M221.9 221.3h188.1M221.9 250.2h74.7" fill="none" stroke="#000" stroke-width=".35"/>
<path d="M221.9 228.2h188.1M261.2 228.2v15.7M296.6 228.2v58.8M296.6 237h113.4M365.1 228.2v15.7M221.9 243.9h188.1M221.9 254.7h74.7M348.1 243.9v24.3M296.6 278.8h113.4M353.6 278.8v8.2" fill="none" stroke="#c0c0c0" stroke-width=".3"/>
<path d="M221.9 221.3v65.7" fill="none" stroke="#c0c0c0" stroke-width=".35"/>
<g fill="none" stroke="#c0c0c0" stroke-width=".5">
<path d="M10 10h400v277h-400zM60 1.5v8.5M110 1.5v8.5M160 1.5v8.5M210 1.5v17M260 1.5v8.5M310 1.5v8.5M360 1.5v8.5M1.5 48.5h8.5M410 48.5h8.5M1.5 98.5h8.5M410 98.5h8.5"/>
<path d="M1.5 148.5h17M401.5 148.5h17M1.5 198.5h8.5M410 198.5h8.5M1.5 248.5h8.5M410 248.5h8.5M210 278.5v17M60 287v8.5M110 287v8.5M160 287v8.5M260 287v8.5M310 287v8.5"/>
<path d="M360 287v8.5"/>
</g>
<g fill="#000">
<path d="M60.9 47.6l.6 3.5h-1.2zM60.3 145.7h1.2l-.6 3.5z"/>
<path d="M332.1 43.1l.8 .7-2.8 2.2zM291.8 55.2l3.2 1.5-3.5-.4zM196.2 40.2l-.1 .5 .3-.2-.3 .3a.37 .37 0 0 0 .6 0 .37 .37 0 0 0 0-.5 .37 .37 0 0 0-.5-.1zM204.3 52.3v.5l.3-.2-.3 .2a.37 .37 0 0 0 .5 0 .37 .37 0 0 0 0-.5 .37 .37 0 0 0-.5 0zM168.1 207.9l-.7 3.4-1-.3zM243 133.5l-.2 .3 .5 .4 .2-.1-.3-.3 .3 .3 .1-.4zM254 149.6l.7 .8-2.9 2zM61.6 225.1l3.6-.2-.1 1.1z"/>
<path d="M193.6 133.9l3.5 .6-3.5 .5zM49.4 134.5l3.5-.6v1.1z"/>
<path d="M28 156.4h1.1l-.5 3.5zM28.6 36.8l.5 3.5h-1.1z"/>
<path d="M38.6 175.9l3.5-.5v1.1zM204.3 175.4l3.5 .5-3.5 .6zM240.2 169.9l3.6-.5v1.1zM248.3 169.4l3.5 .5-3.5 .6z"/>
<path d="M30.5 196.4l.5 3.4h-1.1zM29.9 204.4h1.1l-.5 3.5z"/>
</g>
<g font-size="5.3">
<text x="270.6" y="166.9">ITEM</text>
<text x="271.2" y="172.2">NO.</text>
<text x="290" y="169.6">PART NUMBER</text>
<text x="338.8" y="169.6">DESCRIPTION</text>
<text x="380.3" y="169.6">QTY.</text>
<text x="274.7" y="179.5">1</text>
<text x="283.8" y="179.5">Flange-V</text>
<text x="332.4" y="179.5">Plate 10x271x1320</text>
<text x="384.5" y="179.5">2</text>
<text x="274.7" y="186.8">2</text>
<text x="283.8" y="186.8">Flange-H</text>
<text x="332.4" y="186.8">Plate 10x271x2200</text>
<text x="384.5" y="186.8">2</text>
<text x="274.7" y="194.1">3</text>
<text x="283.8" y="194.1">Nut M18</text>
<text x="345.8" y="194.1">DIN 934</text>
<text x="383.1" y="194.1">40</text>
<text x="274.7" y="200.5">4</text>
<text x="283.8" y="200.5">Spring washer A18</text>
<text x="345.8" y="200.5">DIN 128</text>
<text x="383.1" y="200.5">40</text>
<text x="274.7" y="208.3">5</text>
<text x="283.8" y="208.3">Plane washer A18</text>
<text x="345.8" y="208.3">DIN 128</text>
<text x="383.1" y="208.3">80</text>
<text x="274.7" y="215.1">6</text>
<text x="283.8" y="215.1">Bolt M18x60-2</text>
<text x="345.8" y="215.1">DIN 933</text>
<text x="383.1" y="215.1">24</text>
<text x="274.7" y="221.4">7</text>
<text x="283.8" y="221.4">Bolt M18x50</text>
<text x="345.8" y="221.4">DIN 933</text>
<text x="383.1" y="221.4">16</text>
<text x="302.2" y="250.7">Client</text>
</g>
<text font-size="4.9" x="186.5" y="187.5">J</text>
<g font-size="4.7">
<text x="28.7" y="7.6">8</text>
<text x="83.7" y="7.6">7</text>
<text x="133.7" y="7.6">6</text>
<text x="183.7" y="7.6">5</text>
<text x="233.7" y="7.6">4</text>
<text x="283.7" y="7.6">3</text>
<text x="333.7" y="7.6">2</text>
<text x="388.7" y="7.6">1</text>
<text x="4.6" y="26.1">F</text>
<text x="211.4" y="28.3">2</text>
<text x="413.1" y="26.1">F</text>
<text x="344.8" y="32.7">2</text>
<text x="354.3" y="32.7">3</text>
<text x="363.9" y="32.7">6</text>
<text x="373.4" y="32.7">5</text>
<text x="382.9" y="32.7">4</text>
<text x="220.4" y="43.9">1</text>
<text x="272.2" y="53.4">1</text>
<text x="272.2" y="62.9">7</text>
<text x="4.5" y="75.3">E</text>
<text x="272.2" y="72.5">3</text>
<text x="413" y="75.3">E</text>
<text x="272.2" y="82.1">4</text>
<text x="272.2" y="91.6">5</text>
<text x="59.9" y="97.8" transform="rotate(-90 59.9 97.8)">1320</text>
<text x="25.5" y="103.9" transform="rotate(-90 25.5 103.9)">1600</text>
<text x="225.7" y="119.7">1</text>
<text x="4" y="125.3">D</text>
<text x="412.5" y="125.3">D</text>
<text x="72.9" y="133.4">1920</text>
<text x="270.1" y="137.6">2</text>
<text x="115.1" y="172.8">2200</text>
<text x="242.2" y="168.9">150</text>
<text x="393.6" y="169.3">Weight</text>
<text x="3.9" y="175.3">C</text>
<text x="395.8" y="179.3">27.60</text>
<text x="412.4" y="175.3">C</text>
<text x="395.8" y="186.6">46.06</text>
<text x="397.1" y="193.8">2.44</text>
<text x="397.1" y="200.2">0.00</text>
<text x="29.5" y="206" transform="rotate(-90 29.5 206)">150</text>
<text x="397.1" y="207.9">0.00</text>
<text x="395.8" y="214.8">20.68</text>
<text x="395.8" y="221.1">18.14</text>
<text x="4.4" y="225.3">B</text>
<text x="412.9" y="225.3">B</text>
<text x="93.8" y="229.3">6</text>
<text x="160.3" y="231.4">2</text>
<text x="93.8" y="238.8">3</text>
<text x="93.8" y="248.2">5</text>
<text x="93.8" y="257.8">4</text>
<text x="4" y="274.6">A</text>
<text x="412.5" y="274.6">A</text>
<text x="263.3" y="280.5">148.54</text>
<text x="281.4" y="280.5">Kg</text>
<text x="352.1" y="276.4">N-Assem flange</text>
<text x="28.7" y="293.1">8</text>
<text x="83.7" y="293.1">7</text>
<text x="133.7" y="293.1">6</text>
<text x="183.7" y="293.1">5</text>
<text x="233.7" y="293.1">4</text>
<text x="283.7" y="293.1">3</text>
<text x="333.7" y="293.1">2</text>
<text x="388.7" y="293.1">1</text>
</g>
<text font-size="4.5" x="358.6" y="262.6">Centigrade Ind. Inc.</text>
<g font-size="4.2">
<text x="368.3" y="234.1">Rev.</text>
<text x="299.7" y="240.9">Title</text>
<text x="366.8" y="241.6">Qantity :</text>
<text x="298.6" y="262.6">Esfahan Steel company</text>
<text x="223.9" y="274.2">Material</text>
<text x="260.6" y="274.2">Weight</text>
<text x="298.9" y="274.2">Original DWG No.</text>
<text x="299.5" y="282.8">Scale</text>
<text x="357" y="283.6">Sheet 1 of 1</text>
</g>
<g font-size="3.5">
<text x="225" y="225.7">Note:</text>
<text x="263.6" y="232.6">DEBURR AND</text>
<text x="263.6" y="236.1">BREAK SHARP</text>
<text x="263.6" y="239.7">EDGES</text>
<text x="299.4" y="234.1">Description</text>
<text x="324.9" y="234.7">Flange 1600x2200</text>
<text x="389.6" y="234.7">00</text>
<text x="327.7" y="241.6">Assem flange</text>
<text x="389.2" y="241.6">2</text>
<text x="243.6" y="248.1">Name</text>
<text x="263.2" y="248.5">Signature</text>
<text x="286" y="248.5">Date</text>
<text x="222.9" y="254">Drawn</text>
<text x="240.3" y="253.6">A.Dehghani</text>
<text x="240.4" y="257.9">A.Jokar</text>
<text x="223" y="258.1">Checked</text>
<text x="223.2" y="262.1">Approved</text>
<text x="240.4" y="262.4">A.Jokar</text>
<text x="223.6" y="267.4">Q.C</text>
<text x="240.1" y="267.1">H.Mohajeri</text>
<text x="45.1" y="280.6">DETAIL J</text>
<text x="223.1" y="280.2">Assembly</text>
<text x="319.8" y="284.6">1:13</text>
</g>
<g font-size="2.8">
<text x="223.4" y="231">UNLESS OTHERWISE</text>
<text x="223.4" y="233.8">SPECIFIED:</text>
<text x="223.4" y="236.7">DIMENSIONS ARE IN</text>
<text x="223.4" y="239.5">MILLIMETERS</text>
<text x="284.2" y="253.2">4/5/2023</text>
<text x="284.2" y="258.1">4/5/2023</text>
<text x="284.2" y="262.7">4/5/2023</text>
<text x="284.2" y="266.6">4/5/2023</text>
<text x="59.8" y="280.6">SCALE (1 : 4)</text>
</g>
</svg>
